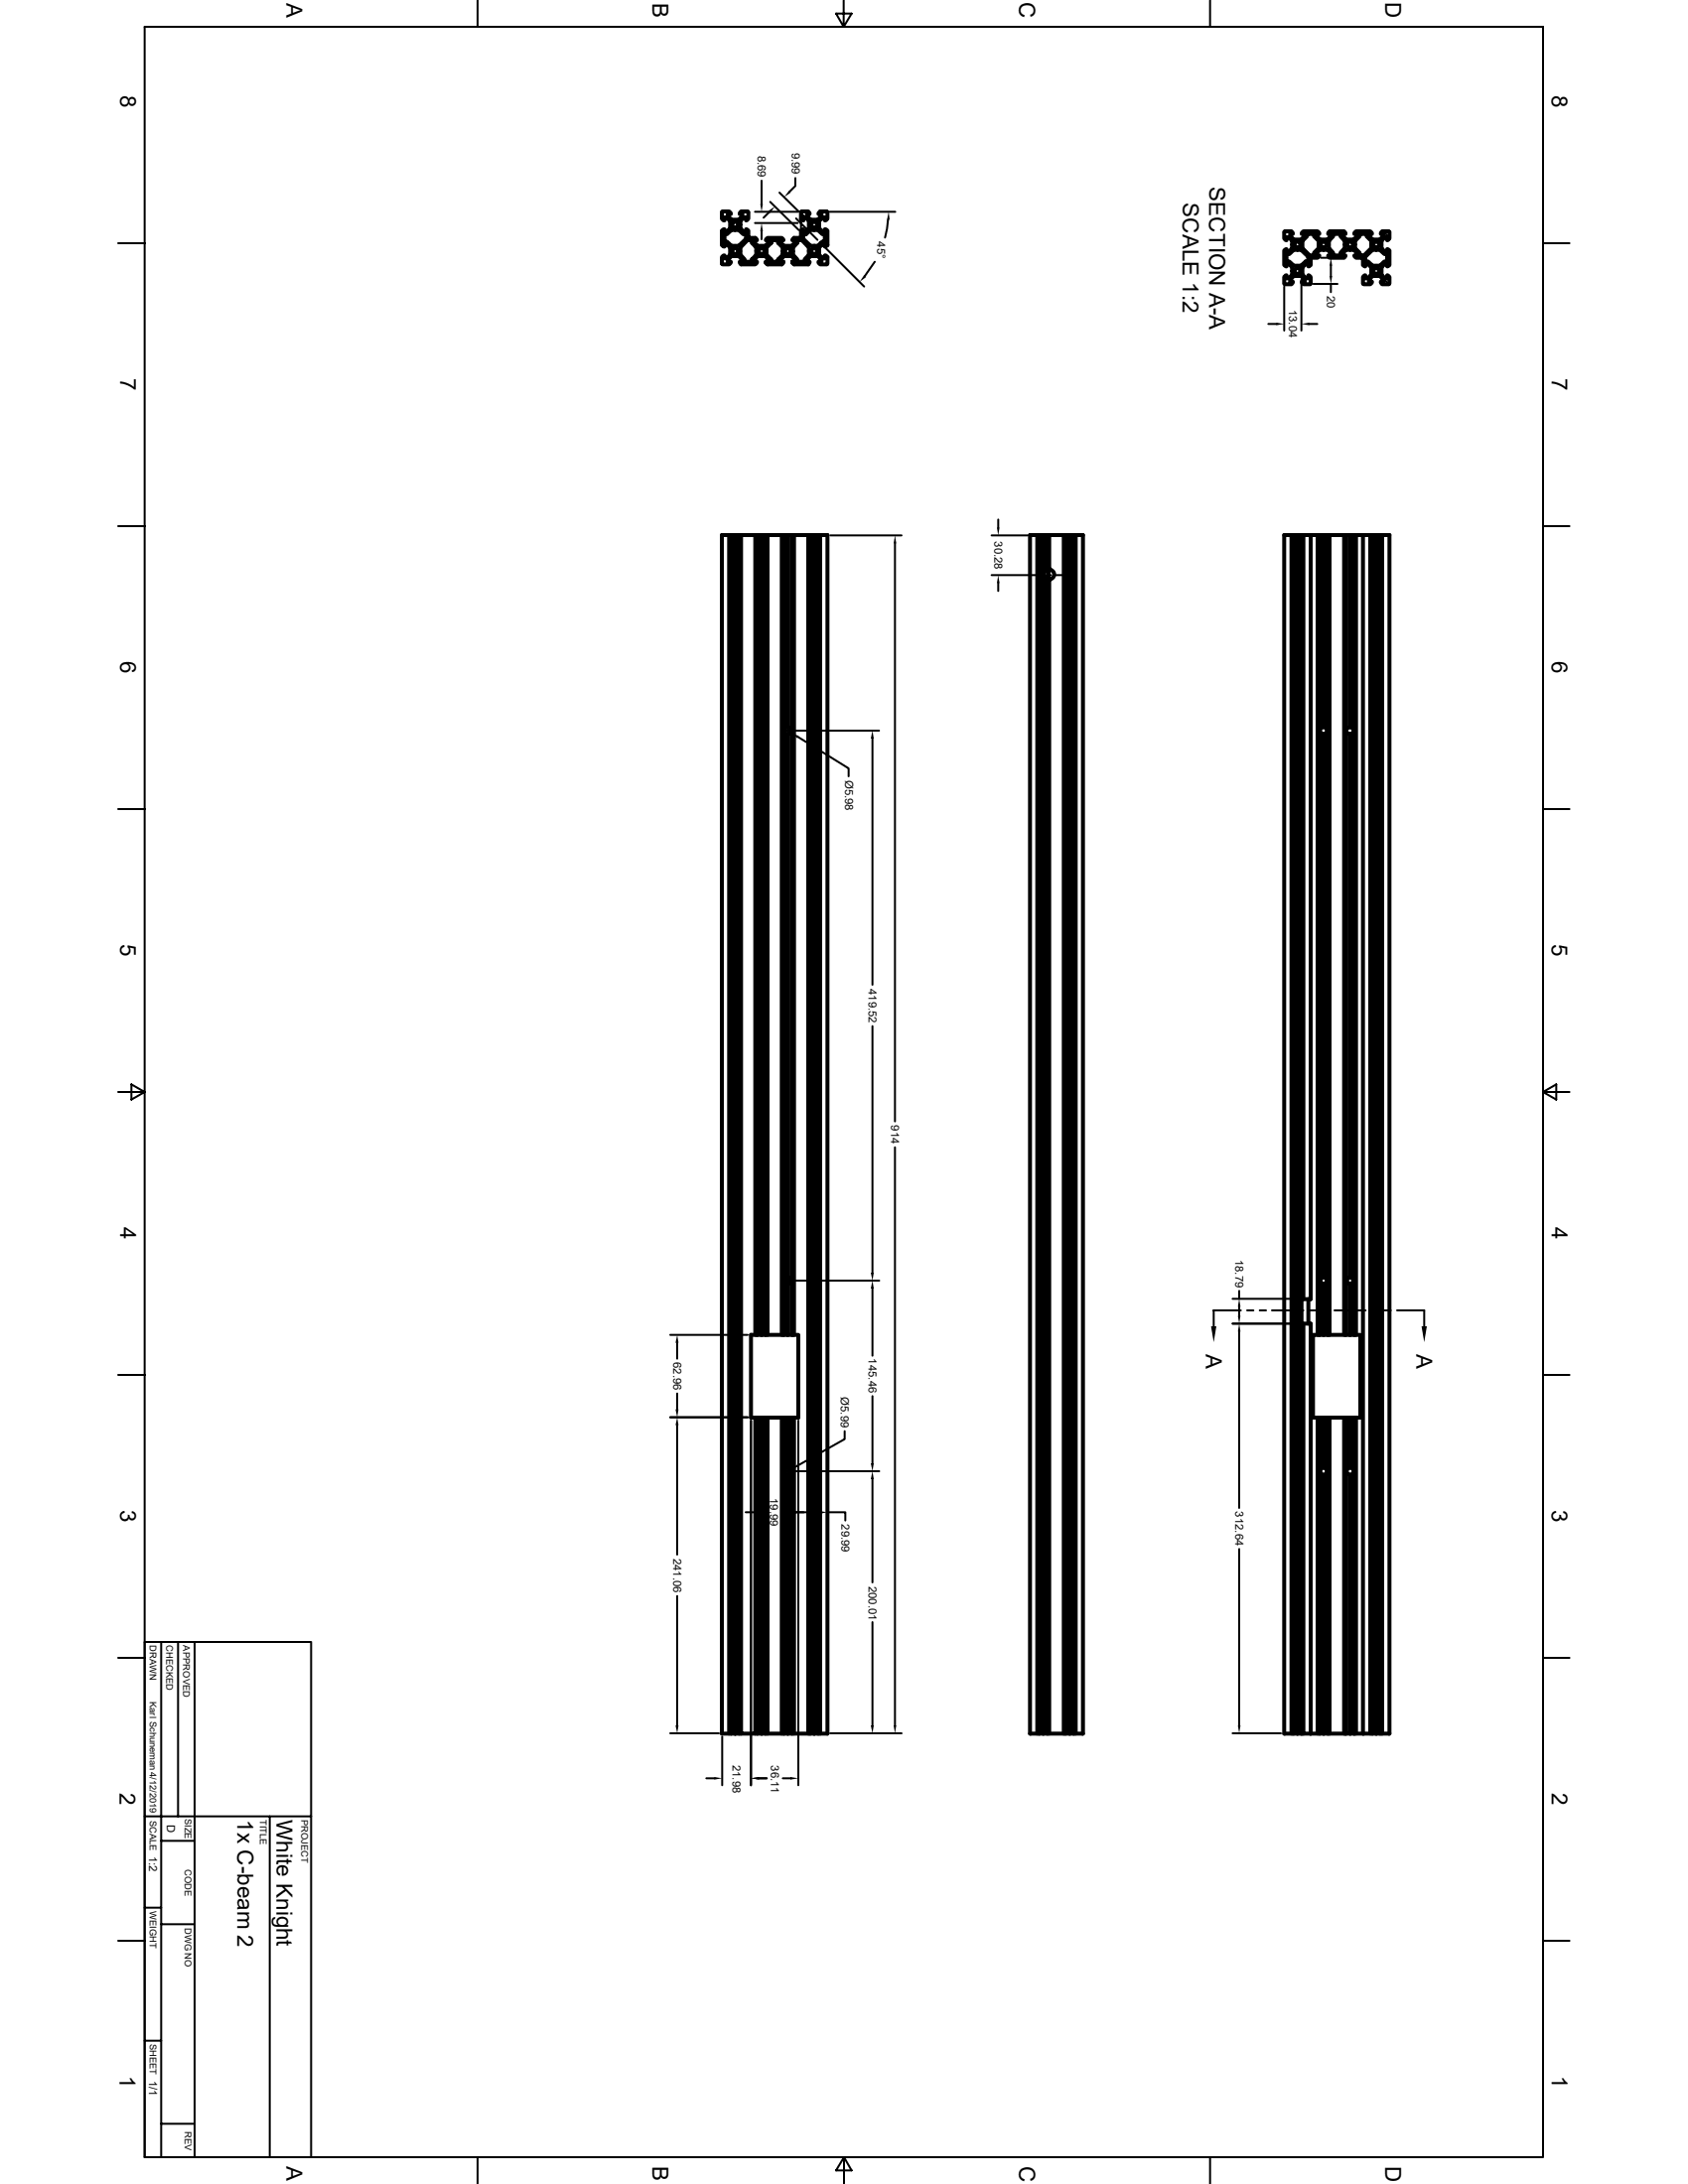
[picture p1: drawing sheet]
<svg xmlns="http://www.w3.org/2000/svg" width="216mm" height="279mm" viewBox="0 0 216 279" stroke-linecap="round" stroke-linejoin="round" font-family="sans-serif">
<g fill="none" stroke="#000" stroke-width=".51">
<path d="M92.3 27.1v.9l.2 .2h.2v-.4h.2l.5 .5v.9l-.5 .5h-.2v-.4l-.4 .2v1.9l.4 .1v-.3h.2l.5 .5v.9l-.5 .5h-.2v-.4h-.2l-.2 .2v.8M92.4 33.7v.1M92.4 27.1h.9l.2 .2v.1h-.4v.2l.5 .5h.9l.5-.5v-.2h-.4l.2-.3h.8M92.4 27.1h.1M92.4 33.8h.9l.2-.2v-.1h-.4v-.3l.5-.4h.9l.5 .4v.3h-.4l.2 .3h1.8l.2-.2v-.1h-.3v-.3l.4-.4h1l.4 .4v.3h-.3v.1l.2 .2h1.8l.2-.2v-.1h-.4v-.3l.5-.4h1l.4 .4v.3h-.4v.1l.3 .2h1.8l.1-.3h-.3v-.3l.5-.4h.9l.5 .4v.3h-.4v.1l.2 .2h.8M92.7 30h.3l.6-.6h.9l.6 .6h.3v.6l-.9 .9h-.9l-.6-.6h-.3zM95.6 30.7h.6v.4l.5 .6v.9l-.5 .6v.3h-1v-.3l-.5-.6v-.9zM95.6 27.1h.1M95.7 27.1v.9l-.3 .2v-.4h-.3l-.4 .5v.9l.4 .5h.3v-.4l.3 .2v.9h.9l.2 .3h-.3v.3l.4 .5h.5h.5l.4-.5v-.3h-.3l.2-.3h1.8l.2 .3h-.4v.3l.5 .5h.5h.5l.4-.5v-.3h-.4l.3-.3h.8v-.9l.3-.2v.4h.3l.5-.5v-.5v-.4l-.5-.5h-.3v.4l-.3-.2v-.9M98.6 30.7h.9v.4l.6 .6v.9l-.6 .6v.3h-.9v-.3l-.6-.6v-.9l.6-.6zM102 30.7h.6l.9 1v.9l-.6 .6v.3h-.9v-.3l-.6-.6v-.9l.6-.6zM102.5 27.1h.9l.1 .3h-.3v.2l.5 .5h.9l.5-.5v-.2h-.4v-.1l.2-.2h.8"/>
<path d="M102.5 27.1h.1M102.7 30h.4l.6-.6h.9l.6 .6h.3v.9h-.3l-.6 .6h-.9l-1-.9zM105.7 27.1h.1M105.8 33.7l-.1 .1M105.8 27.1v.9l-.2 .2h-.1v-.4h-.3l-.4 .5v.9l.4 .5h.3v-.4l.3 .2v1.9l-.3 .1v-.3h-.3l-.4 .5v.9l.4 .5h.3v-.4h.1l.2 .2v.8M164.3 29.7v.8l.2 .2v-.3h.3l.5 .4v.5v.4l-.5 .5h-.3v-.3l-.2 .1v1.9l.2 .2v-.4h.3l.5 .5v.5v.4l-.5 .5h-.3v-.4l-.2 .2v.9M164.3 36.3h.1M164.3 29.6v.1M166.5 35.3l.4 .5v.2h-.4v.2l.2 .2h.9M167.2 29.9h.9v.3l.6 .6v1l-.6 .5v.4h-.6l-.9-.9v-1l.6-.6zM167.3 33v.4h-.3l-.5 .6M167.6 36.3h.1"/>
<path d="M167.6 33v.9l-.3 .2v-.4h-.3l-.4 .5v.9l.4 .5h.3v-.4l.3 .2v.9M170.5 29.9h.9v.3l.6 .6v.9l-.6 .6v.4h-.9v-.4l-.5-.6v-.9l.5-.6zM173.9 29.9h.9v.3l.6 .6v.9l-.9 1h-.6v-.4l-.6-.6v-.9l.6-.6zM174.3 36.3v-.9l.3-.2v.4h.3l.5-.5v-.9l-.5-.5h-.3v.4l-.3-.2v-.9h-.9l-.2-.3h.4v-.3l-.5-.4h-.9l-.5 .4v.3h.4l-.2 .3h-1.8l-.2-.3h.3v-.3l-.4-.4-.5-.1-.5 .1-.4 .4v.3h.3l-.2 .3h-1.2v-.1l-.9-.9-.5-.1-.4 .1-.6 .5h-.4v.9h.4l.6 .6h1v1.3h-1l-.5 .5v.2h.4l-.2 .4h-.9M174.4 36.3h.1M174.4 36.4h.9l.2-.2v-.2h-.4v-.2l.5-.5h.9l.5 .5v.2h-.4l.2 .4h.8M174.6 32.9l1-.9h.9l.6 .5h.3v.9h-.3l-.6 .6h-.9l-.6-.6h-.4zM177.6 29.6h-.8l-.2 .3h.4v.3l-.5 .4h-.9l-.5-.4v-.3h.4v-.1l-.2-.2h-1.9l-.2 .2v.1h.4v.3l-.5 .4h-.9l-.5-.4v-.3h.4l-.2-.3h-1.8l-.2 .3h.3v.3l-.4 .4h-1l-.4-.4v-.3h.3v-.1l-.2-.2h-1.8l-.2 .2v.1h.4v.3l-.5 .4h-.9l-.5-.4v-.3h.4l-.2-.3h-.9M177.6 29.6l.1 .1M177.7 36.3h-.1M177.7 29.7v.8l-.3 .2v-.3h-.3l-.4 .4v.5v.4l.4 .5h.3v-.3l.3 .1v1.9l-.3 .2v-.4h-.3l-.4 .5v.5v.4l.4 .5h.3v-.4l.3 .2v.9M93.3 68.5v153.3"/>
<path d="M93.5 68.5v153.3M93.6 68.5v153.3M94 68.5h.8M94 68.5v153.3M94.1 68.5v153.3M94.5 68.5v153.3M94.6 68.5v153.3M96.6 68.5h.2v102.3M96.8 68.5h.1v24.8M96.9 68.5h.5v24.5M97.4 68.5v24.5M97.4 68.5l.1 24.5"/>
<path d="M97.5 68.5h.4v24.8M97.9 68.5h.1M98 68.5h.2v102.3M98 68.5v102.3M98.2 68.5h1.8v102.3M100 68.5h.2v102.3M100.2 68.5h.1v24.8M100.3 68.5h.4M100.8 68.5l-.1 24.5M100.8 68.5v24.5M101.3 68.5h-.5v24.5M101.3 68.5v24.8"/>
<path d="M101.6 68.5h4.2v153.3h-4.5M103.4 68.5v153.3M103.5 68.5v153.3M103.7 68.5v153.3M104.1 68.5v153.3M104.2 68.5v153.3M104.6 68.5v153.3M104.7 68.5v153.3M104.9 68.5v153.3M132.7 68.5v153.3M132.9 68.5v153.3M133 68.5v153.3"/>
<path d="M133.4 68.5v153.3M133.5 68.5h-1.8v153.3h1.8M133.9 68.5h.1v4.1M133.9 72.9v-4.4h-.4v153.3h.4v-147.7M134 74.3v147.5M134 68.5h.2v4.3M134 72.7l.2 .1M134.1 72.9v1.2M134.1 74.1l.1 .1M134.2 72.7a1.02 1.02 0 0 0-.7 .9l.7 .7M134.2 74.3v147.5M134.2 68.5h4.3v153.3h-4.6"/>
<path d="M134.2 72.8a.73 .73 0 0 1 .5 1.1l-.7 .4M134.2 72.8l-.1 .1M136.1 68.5v153.3M136.2 68.5v153.3M136.4 68.5v153.3M136.8 68.5v153.3M136.9 68.5v153.3M137.3 68.5v153.3M137.4 68.5v153.3M137.6 68.5v153.3M165.2 68.5v153.3M165.4 68.5v153.3"/>
<path d="M165.5 68.5v153.3M165.9 68.5v153.3M166 68.5v153.3M166.4 68.5v153.3M166.5 68.5v97.7M166.7 68.5v97.7M167.6 68.5h-3.3v153.3h2.2M167.6 68.5v97.7h-1.1v3.1h1.1v52.5M167.6 68.5h.9v102.3h-.6v10.6h.6v40.4h-.9M168.5 68.5h.2v102.3M168.7 68.5h.1v24.8M168.8 68.5h.4"/>
<path d="M169.3 68.5l-.1 24.5M169.3 68.5v24.5M169.8 68.5h-.5v24.5M169.9 68.5h-.1v24.8M170.1 68.5h-.2v102.3M171.9 68.5h-1.8v102.3M172.1 68.5h-.2v102.3M172.2 68.5h-.1v102.3M172.6 68.5h-.4v24.8M172.7 68.5l-.1 24.5M172.7 68.5v24.5M173.1 68.5h-.4v24.5"/>
<path d="M173.2 68.5h-.1v24.8M173.4 68.5h.9M174.3 68.5v153.3M174.3 68.5h3.4v153.3h-3.4M175.3 68.5v153.3M175.5 68.5v153.3M175.6 68.5v153.3M176 68.5v153.3M176.1 68.5v153.3M176.5 68.5v153.3M176.6 68.5v153.3M176.8 68.5v153.3"/>
<path d="M96.9 93.6v77.2M97.4 93.9a.47 .47 0 0 1-.4-.6 .47 .47 0 0 1 .7-.2l.2 .2v77.5M97.4 93.9h.1M97.4 93.9v69.5M97.5 93.9v69.5M97.9 93.6l-.2 .3h-.2M100.3 93.6v77.2M100.7 93.9h-.2l-.2-.3v-.3a.48 .48 0 0 1 .7-.2l.2 .2v.3l-.2 .3h-.2M100.7 93.9h.1M100.7 93.9v69.5M100.8 93.9v69.5M101.3 93.6v77.2"/>
<path d="M168.8 93.6l.2 .3h.2M169.2 93.9v69.5M169.2 93.9h.1M169.3 93.9v69.5M169.3 93.9h.3l.1-.3v-.3a.48 .48 0 0 0-.7-.2l-.2 .2v77.5M169.8 93.6v77.2M172.2 93.6v77.2M172.6 93.9h-.2l-.2-.3v-.3l.2-.2 .3-.1a.47 .47 0 0 1 .4 .5 .47 .47 0 0 1-.4 .4M172.6 93.9h.1M172.6 93.9v69.5M172.7 93.9v69.5M173.1 93.6v77.2"/>
<path d="M96.1 170.8h6v10.6h-6zM96.6 170.8v-102.3h-1.8v153.3h1.8v-40.4M97.4 164.3v6.5M97.5 164.3v6.5M100.7 164.3v6.5M100.8 164.3v6.5M101.3 170.8v-102.3h.3v102.3M166.5 169.3v52.5M166.7 169.3v52.5h.9M167.3 166.2v3.1M168.5 170.8h5.5v10.6h-5.5M169.2 164.3v6.5"/>
<path d="M169.3 164.3v6.5M172.6 164.3v6.5M172.7 164.3v6.5M173.2 170.8v-102.3h.2v102.3M96.8 181.4v40.4h-.2M96.9 188.4v33.4h-.1M96.9 181.4v6.7M97.4 188.7v33.1h-.5M97.4 181.4v6.3M97.4 188.7v33.1M97.5 188.7l-.1 33.1M97.5 181.4v6.3"/>
<path d="M97.9 188.4v33.4h-.4M97.9 181.4v6.6M98 181.4v40.4M98.2 181.4v40.4M100 181.4v40.4M100.2 181.4v40.4M100.3 188.4v33.4h.4M100.3 181.4v6.7M100.7 188.7l.1 33.1M100.7 181.4v6.3M100.8 188.7v33.1M100.8 181.4v6.3"/>
<path d="M101.3 188.4v33.4h-.5v-33.1M101.3 181.4v6.6M101.3 181.4v40.4M101.6 181.4v40.4M168.7 181.4v40.4h-.2M168.8 188.4v33.4h-.1M168.8 181.4v6.6M169.2 188.7l.1 33.1M169.2 181.4v6.3M169.3 188.7v33.1M169.3 181.4v6.3M169.3 188.7v33.1h.5"/>
<path d="M169.8 188.4v33.4h.1M169.8 181.4v6.7M169.9 181.4v40.4h.2M170.1 181.4v40.4h1.8M171.9 181.4v40.4h.2M172.1 181.4v40.4M172.2 188.4v33.4h.4M172.2 181.4v6.6M172.6 181.4v6.3M172.6 188.7l.1 33.1M172.7 188.7v33.1M172.7 181.4v6.3"/>
<path d="M172.7 188.7v33.1h.4M173.1 181.4v6.9l-.1 .3a.48 .48 0 0 1-.7-.2v-.4a.48 .48 0 0 1 .7-.2l.1 .3M173.1 188.4v33.4h.1M173.2 181.4v40.4M173.4 181.4v40.4M94.1 221.8h-1.8v-153.3h1.7v153.3M94.1 221.8h.7M97.9 221.8h2.4M166.5 221.8h.2M168.8 221.8h.4M172.1 221.8h.1M173.2 221.8h1.1"/>
<circle cx="94" cy="32.1" r=".38"/>
<circle cx="94" cy="28.7" r=".38"/>
<circle cx="97.4" cy="32.1" r=".38"/>
<circle cx="100.8" cy="32.1" r=".38"/>
<circle cx="104.1" cy="28.7" r=".38"/>
<circle cx="104.1" cy="32.1" r=".38"/>
<circle cx="166" cy="34.7" r=".39"/>
<circle cx="166" cy="31.3" r=".39"/>
<circle cx="169.3" cy="31.3" r=".39"/>
<circle cx="172.7" cy="31.3" r=".39"/>
<circle cx="176" cy="34.7" r=".39"/>
<circle cx="176" cy="31.3" r=".39"/>
<circle cx="97.4" cy="163.8" r=".43"/>
<circle cx="100.8" cy="163.8" r=".43"/>
<circle cx="169.3" cy="163.8" r=".43"/>
<circle cx="172.7" cy="163.8" r=".43"/>
<circle cx="97.4" cy="188.2" r=".47"/>
<circle cx="100.7" cy="188.2" r=".47"/>
<circle cx="169.3" cy="188.2" r=".47"/>
</g>
<g fill="none" stroke="#000" stroke-width=".34">
<path d="M96.1 30.4v.3M96.1 33.5v.3M96.9 31.5v.4M96.9 32.3v.5M97.9 31.5v.4M97.9 32.3v.5M100.2 31.5v.4M100.2 32.3v.5M100.3 31.5v.4M100.3 32.3v.5M101.2 31.5v.4M101.2 32.3v.5"/>
<path d="M101.3 31.5v.4M101.3 32.3v.5M102.1 30.4v.3M102.1 33.5v.3M102.4 29.7l.3 .3M102.4 27.3l.6 .5M102.4 30.4h.3M103.5 28.4l.3 .3M103.6 28.1v.4M103.6 29v.5M104.2 31.5l.6 .5M104.2 29.1l.3 .3"/>
<path d="M105.5 30.4l.3 .3"/>
</g>
<g fill="none" stroke="#000" stroke-width=".25">
<path d="M18.5 3.4h178.9v272.6h-178.9zM61.1 0v3.4M106.9 1.7h2l-1 1.7zM107.9 0v3.4M154.8 0v3.4M15.1 31.1h3.4M96.6 27.1h5.5M96.6 28.5h5.4M97.4 23.1v3M97.4 29.6v1M98.4 27.1l-.7 .8M98.5 25.8l3.7 3.6"/>
<path d="M99.7 24.6l2.5 2.5M101.7 22.8v1l-.7 .7M101.8 27.9l2.8 2.8M102.4 28v1.4M104.9 31l5.6 5.7M106.1 27.1h8.4M111.9 33.5l-1.3 1.8M113.6 28.1l-.4 2.3M164.3 30.5l.2 .2M164.3 33.5l.2 .3M164.3 36.7v5.6M164.3 32l.5 .6"/>
<path d="M164.5 35.2v.1M164.8 35.6l.2 .2M164.9 29.6l.3 .3M165.3 31.5l.4 .5M165.3 34.5l.3 .4M165.3 36l.1 .1M165.7 35l.4 .3M165.9 30.7l.7 .6M166.2 34l.3 .2M166.5 35.8v6.5M166.5 29.8l.2 .1M166.9 30.1l.2 .2"/>
<path d="M167.9 29.6l.5 .5M167.9 32.7l.3 .3M168 36.3h3.1M168.6 31.8l.2 .2M168.9 30.6l.3 .3M169 33h2.1M169.7 31.4l.3 .3M170.1 30.3l.2 .2M170.2 34v1.3M170.2 36.3v1.1M170.9 29.6l.3 .3M170.9 32.7l.4 .3"/>
<path d="M171.4 30.1l.9 1M171.8 32l.2 .2M172.9 31.6l1 1M173.3 30.5l.2 .2M173.9 29.6l.3 .3M174 32.7l.3 .3M174.3 33l.3 .4M174.3 36.1l.3 .2M174.7 33.4l1 1M175 32.2l.1 .1M175.1 35.3l.2 .2M175.3 31l.3 .3"/>
<path d="M176 31.7l.3 .3M176.2 35l1.4 1.3M176.4 30.6l.3 .3M176.7 33.9l.1 .1M177 29.6l.7 .8M177.4 33.1l.3 .3M197.4 31.1h3.3M162.2 41.4h1M167.5 41.4h1M15.1 67.3h3.4M106.2 68.5h9.1M114.5 69.5v74"/>
<path d="M126.8 73.6h7.6M126.8 68.5h4.6M127.7 66.5v1M127.7 74.6v1M134.8 73.6h2.3M197.4 67.3h3.3M97.1 93.5h.6M97.4 93.2v.6M100.5 93.5h.5M100.8 93.2v.6M101.2 93.5h11.2M102.1 94.3l6.4 4v1"/>
<path d="M111.6 94.5v31.5M15.1 103.5h3.4M197.4 103.5h3.3M15.1 139.7h3.4M16.8 138.7l1.7 1-1.7 1zM111.6 131.3v31.5M197.4 139.7l1.7-1v2zM197.4 139.7h3.3M114.5 146.8v73.9M15.1 175.9h3.4M85.7 170.8h9.9M86.6 171.8v2"/>
<path d="M86.6 178.3v2M97.1 163.8h.6M97.4 163.5v.6M100.5 163.8h.5M100.8 163.5v.6M101.2 163.8h11.2M111.6 164.8v8.6M111.6 178.6v8.6M157.6 166.2h8.4M158.5 165.1v1.1M158.5 167.2v1.1M158.5 170.3v22.6"/>
<path d="M158.7 167.6h-3.5v2.1M159.5 167.6h.8M161.1 167.6h.8M162.7 167.6h4M166 169.3h-8.4M167.5 167.6h.8M169.1 167.6h.8M170.7 167.6h4M175.5 167.6h.8M177.1 167.6h.8M178.7 167.6h3.5v2.1M197.4 175.9h3.3"/>
<path d="M85.7 181.3h9.9M86.6 182.3v16.6M95.4 193.5h1M96.1 181.7v46.7M97.1 188.2h.6M97.4 188.6v5.8M97.4 187.9v.6M100.5 188.2h.5M100.8 188.6v5.8M100.8 187.9v.6M101.2 188h.1M102.1 181.7v46.7"/>
<path d="M104.8 193.5h-3M105.8 193.5h2.3v1M105.8 192.6v28.7M108 183.1v1l-5.9 3.4M111.6 189.2v13.2M112.4 188.2h-11.2M158.5 198.2v22.5M15.1 212.1h3.4M18.5 210.1h21.3v65.9h-21.3zM20.6 210.1v65.9M22.8 210.1v22.3M24.9 210.1v65.9"/>
<path d="M86.6 204.2v16.5M111.6 207.5v13.2M197.4 212.1h3.3M18.5 232.4h21.3M20.6 235.5h4.3M34.5 232.4v43.6M85.7 221.7h6.2M90.3 227.5h1.1M92.4 222.2v6.2M97.1 227.5h1M100.1 227.5h1M106.2 221.7h9.1"/>
<path d="M157.6 221.7h6.2M15.1 248.3h3.4M18.5 244.1h2.1M20.6 246.2h4.3M197.4 248.3h3.3M18.5 261.1h2.1M20.6 271.7h4.3M61.1 276v3.4M107.9 276l1 1.7h-2zM107.9 276v3.4M154.8 276v3.4"/>
</g>
<g fill="#000">
<path d="M97.4 28.5l.2 1.1h-.4zM97.2 26.1h.4l-.2 1zM98.3 27l.8-.6-.6 .9zM100.9 24.4l.2 .2-.8 .6zM110.5 35.2l.3 .2-.9 .7zM113.7 27.1l.1 1h-.3zM170.2 33l.2 1h-.3zM170.1 35.3h.3l-.2 1zM163.2 41.3l1.1 .1-1.1 .2zM166.5 41.4l1-.1v.3zM114.5 68.5l.1 1h-.3zM127.5 67.5h.3l-.1 1z"/>
<path d="M127.7 73.6l.1 1h-.3zM101.2 93.7l1 .4-.2 .3zM111.6 93.5l.2 1h-.4zM86.6 170.8l.2 1h-.4zM111.6 163.8l.2 1h-.4zM111.4 162.8h.4l-.2 1zM154.9 169.7h.7l-.4 2zM158.5 169.3l.2 1h-.4zM158.3 168.3h.4l-.2 1zM158.5 166.2l.2 1h-.4zM181.8 169.7h.7l-.3 2zM86.6 181.3l.2 1h-.4z"/>
<path d="M86.4 180.3h.4l-.2 1zM96.4 193.3l1 .2-1 .2zM100.8 193.5l1-.2v.4zM101.2 188l.8-.7 .2 .3zM104.8 193.3l1 .2-1 .2zM111.6 188.2l.2 1h-.4zM111.4 187.2h.4l-.2 1zM86.4 220.7h.4l-.2 1zM91.4 227.3l1 .2-1 .2zM96.1 227.5l1-.2v.4zM101.1 227.3l1 .2-1 .2zM111.4 220.7h.4l-.2 1z"/>
<path d="M114.3 220.7h.3l-.1 1zM158.3 220.7h.4l-.2 1z"/>
</g>
<g font-size="2.8">
<text x="36.7" y=".3" transform="rotate(90 36.7 .3)">A</text>
<text x="83.5" y=".3" transform="rotate(90 83.5 .3)">B</text>
<text x="130.3" y=".3" transform="rotate(90 130.3 .3)">C</text>
<text x="177.2" y=".3" transform="rotate(90 177.2 .3)">D</text>
<text x="15.4" y="12.2" transform="rotate(90 15.4 12.2)">8</text>
<text x="198.5" y="12.2" transform="rotate(90 198.5 12.2)">8</text>
<text x="154.7" y="23.9" transform="rotate(90 154.7 23.9)">SECTION A-A</text>
<text x="151.3" y="26" transform="rotate(90 151.3 26)">SCALE 1:2</text>
<text x="15.4" y="48.4" transform="rotate(90 15.4 48.4)">7</text>
<text x="198.5" y="48.4" transform="rotate(90 198.5 48.4)">7</text>
<text x="15.4" y="84.6" transform="rotate(90 15.4 84.6)">6</text>
<text x="198.5" y="84.6" transform="rotate(90 198.5 84.6)">6</text>
<text x="15.4" y="120.8" transform="rotate(90 15.4 120.8)">5</text>
<text x="198.5" y="120.8" transform="rotate(90 198.5 120.8)">5</text>
<text x="15.4" y="157" transform="rotate(90 15.4 157)">4</text>
<text x="198.5" y="157" transform="rotate(90 198.5 157)">4</text>
<text x="154.2" y="173.2" transform="rotate(90 154.2 173.2)">A</text>
<text x="181.1" y="173.2" transform="rotate(90 181.1 173.2)">A</text>
<text x="15.4" y="193.2" transform="rotate(90 15.4 193.2)">3</text>
<text x="198.5" y="193.2" transform="rotate(90 198.5 193.2)">3</text>
<text x="15.3" y="229.4" transform="rotate(90 15.3 229.4)">2</text>
<text x="30.4" y="232.8" transform="rotate(90 30.4 232.8)">1x C-beam 2</text>
<text x="35.3" y="232.8" transform="rotate(90 35.3 232.8)">White Knight</text>
<text x="198.5" y="229.4" transform="rotate(90 198.5 229.4)">2</text>
<text x="15.3" y="265.6" transform="rotate(90 15.3 265.6)">1</text>
<text x="198.5" y="265.6" transform="rotate(90 198.5 265.6)">1</text>
<text x="36.7" y="277.2" transform="rotate(90 36.7 277.2)">A</text>
<text x="83.5" y="277.2" transform="rotate(90 83.5 277.2)">B</text>
<text x="130.3" y="277.1" transform="rotate(90 130.3 277.1)">C</text>
<text x="177.2" y="277.1" transform="rotate(90 177.2 277.1)">D</text>
</g>
<g font-size="1.4">
<text x="96.9" y="19.9" transform="rotate(90 96.9 19.9)">8.69</text>
<text x="101.3" y="19.5" transform="rotate(90 101.3 19.5)">9.99</text>
<text x="112.2" y="30.9" transform="rotate(90 112.2 30.9)">45°</text>
<text x="164.9" y="39.6" transform="rotate(90 164.9 39.6)">13.04</text>
<text x="169.7" y="37.8" transform="rotate(90 169.7 37.8)">20</text>
<text x="127.2" y="69.3" transform="rotate(90 127.2 69.3)">30.28</text>
<text x="108.1" y="99.8" transform="rotate(90 108.1 99.8)">Ø5.98</text>
<text x="111.1" y="126.5" transform="rotate(90 111.1 126.5)">419.52</text>
<text x="114" y="143.9" transform="rotate(90 114 143.9)">914</text>
<text x="158" y="161.1" transform="rotate(90 158 161.1)">18.79</text>
<text x="111.1" y="173.8" transform="rotate(90 111.1 173.8)">145.46</text>
<text x="86.1" y="174.2" transform="rotate(90 86.1 174.2)">62.96</text>
<text x="107.5" y="178.7" transform="rotate(90 107.5 178.7)">Ø5.99</text>
<text x="98.5" y="191.6" transform="rotate(90 98.5 191.6)">19.99</text>
<text x="107.6" y="195" transform="rotate(90 107.6 195)">29.99</text>
<text x="158" y="193.3" transform="rotate(90 158 193.3)">312.64</text>
<text x="86.1" y="199.4" transform="rotate(90 86.1 199.4)">241.06</text>
<text x="111.1" y="202.9" transform="rotate(90 111.1 202.9)">200.01</text>
<text x="93.7" y="225.8" transform="rotate(90 93.7 225.8)">21.98</text>
<text x="98.6" y="225.9" transform="rotate(90 98.6 225.9)">36.11</text>
<text x="21.3" y="233.4" transform="rotate(90 21.3 233.4)">D</text>
<text x="19.1" y="237.5" transform="rotate(90 19.1 237.5)">1:2</text>
<text x="19.1" y="266.2" transform="rotate(90 19.1 266.2)">1/1</text>
</g>
<g font-size="1.2">
<text x="19.1" y="210.5" transform="rotate(90 19.1 210.5)">DRAWN</text>
<text x="21.3" y="210.5" transform="rotate(90 21.3 210.5)">CHECKED</text>
<text x="23.4" y="210.5" transform="rotate(90 23.4 210.5)">APPROVED</text>
<text x="19.1" y="217.6" transform="rotate(90 19.1 217.6)">Karl Schuneman 4/12/2019</text>
<text x="19.1" y="232.9" transform="rotate(90 19.1 232.9)">SCALE</text>
<text x="23.6" y="232.6" transform="rotate(90 23.6 232.6)">SIZE</text>
<text x="33.2" y="232.8" transform="rotate(90 33.2 232.8)">TITLE</text>
<text x="38.5" y="232.8" transform="rotate(90 38.5 232.8)">PROJECT</text>
<text x="23.6" y="239.1" transform="rotate(90 23.6 239.1)">CODE</text>
<text x="19.1" y="244.5" transform="rotate(90 19.1 244.5)">WEIGHT</text>
<text x="23.6" y="246.6" transform="rotate(90 23.6 246.6)">DWG NO</text>
<text x="19.1" y="261.5" transform="rotate(90 19.1 261.5)">SHEET</text>
<text x="23.6" y="272.6" transform="rotate(90 23.6 272.6)">REV</text>
</g>
</svg>
